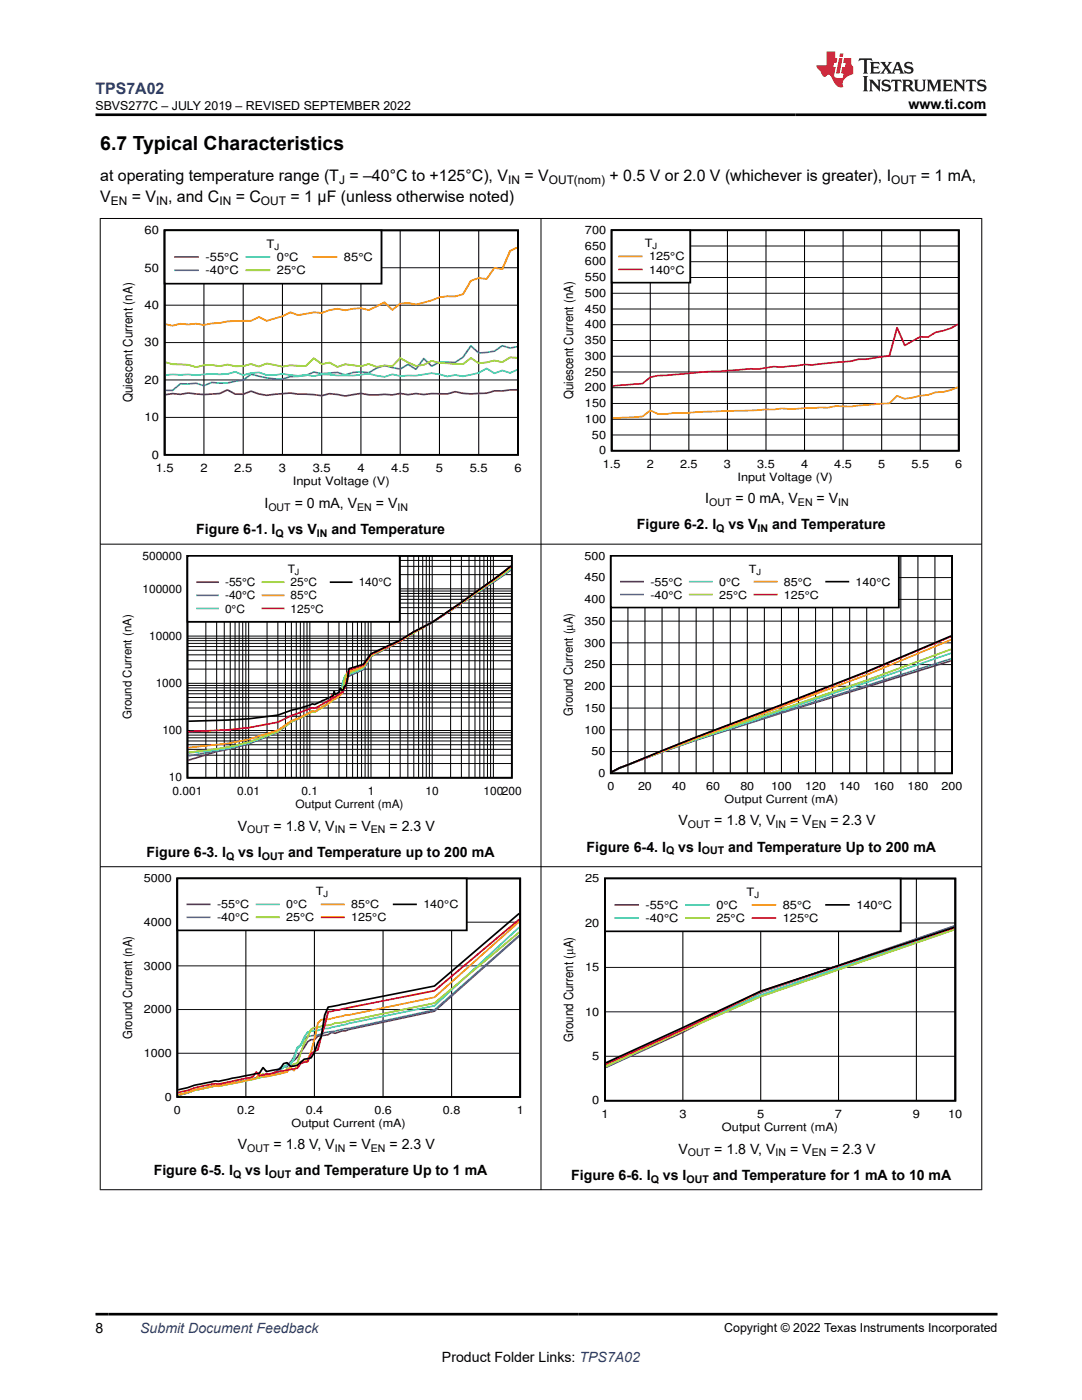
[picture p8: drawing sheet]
<svg xmlns="http://www.w3.org/2000/svg" width="216mm" height="279mm" viewBox="0 0 216 279" stroke-linecap="round" stroke-linejoin="round" font-family="sans-serif">
<path d="M32.9 46h70.5v44.8h-70.5z" fill="none" stroke="#000" stroke-width=".36"/>
<g fill="none" stroke="#000" stroke-width=".2">
<path d="M32.9 53.4h70.5M40.7 46v44.8M48.5 46v44.8M56.4 46v44.8M64.2 46v44.8M72 46v44.8M79.9 46v44.8M87.7 46v44.8M95.5 46v44.8M32.9 75.8h70.5M32.9 68.4h70.5M32.9 60.9h70.5"/>
<path d="M32.9 83.3h70.5"/>
</g>
<path d="M103.2 77.8l-4.5 .2-1.6 .5-3.1 .1-1.6-.1-1.6-.3-1.5 .4h-3.2l-1.5 .1-1.6-.2-1.6 .3-1.5-.3-1.6 .3-1.6-.1-1.5 .1h-1.6l-1.6-.3-3.1 .5-3.1-.4-1.6 .4-6.3-.6-4.7 .5-1.5-.3-1.6-.5-1.6 .6h-1.5l-1.6-.9-1.6 .7a19.5 19.5 0 0 1-6.2-.1l-1.6 .3-1.6-.1-1.4 .2" fill="none" stroke="#7f007f" stroke-width=".36"/>
<path d="M103.2 69.2l-1.4 .3-1.6-.5-1.5 1.1-3.2 .4-1.5-1.5-1.6 2.3-1.6 1h-3.1l-1.6 .8-1.5-1.6-1.6 2.2-1.6-1-1.5 1-3.2-.7-1.5 .5-1.6 .9-1.6-.2-1.5 .1-1.6 .5-1.6-.5-3.1 .3-1.6-.3-1.5 .6-3.2 .3-1.5 .4a19.9 19.9 0 0 1-6.3-.9l-1.6 1.2-3.1 .5-3.1-.1-1.6 .7-1.6-.5-3.1 .1-1.6 1.3h-1.4" fill="none" stroke="#3265ff" stroke-width=".36"/>
<path d="M103.2 73.8l-1.4 .6-1.6-.5-1.5 .6-1.6-1-1.6 .9-3.1 .7-1.6-.3-1.5 .3-1.6-.4-1.6-.2-3.1 .5h-3.1l-1.6-.3-1.6 .5-3.1-.6a40.2 40.2 0 0 1-9.4 .1l-1.6 .4-1.5-.3-1.6 .2-3.1-.4-1.6 .3h-1.6l-1.5-.6-1.6 .2-1.6 .4-1.5-.7-1.6 .4-1.6 .1-1.5-.1-3.2 .3-1.5-.2-4.6 .1" fill="none" stroke="#32cccc" stroke-width=".36"/>
<path d="M103.2 71.4l-1.4-.1-1.6 1-1.5-.4-3.2 .6-1.5-1.1-1.6 1.3-4.7-.3-1.6-.4-1.5 .8-1.6 .2-3.1-1.5-1.6 1.6-1.6-.2-1.5 .3-1.6-.6-1.6 .5-3.1-.4-1.6 .5-1.5-.8-1.6 .3-1.6-1.2-1.5 1.5-3.2-.1-1.5 .3-3.2-.7-1.5 .7-1.6-.5-1.6 .4h-1.5l-1.6-.3-1.6 .3-1.5-.3-1.6 .1-1.6 .4-1.5-.5-3.2-.1-1.4-.4" fill="none" stroke="#98cc00" stroke-width=".36"/>
<path d="M103.2 49.4l-1.4 .7-1.6 3.6-1.5-.2-1.6 2.2-1.6-.2-1.5 .5-1.6 2.7-1.6 .5-1.5-.1-1.6 .2-1.6 .6-3.1 .9-1.6-.3-1.5 .1-1.6 1.3-1.6-1.6-3.1 1.6-1.6-.4-3.1 .4-1.6-.3-1.5 .3-1.6 .6-1.6-.2-3.1 .6-1.6-.6-1.5 .8-3.2 .9-1.5-.7-1.6 .7a30.6 30.6 0 0 0-6.3 .5h-1.5l-1.6 .4-1.6-.3-1.5 .2-1.6-.2-1.6 .4-1.4-.3" fill="none" stroke="#ff9800" stroke-width=".36"/>
<path d="M32.9 46h43.2v10.6h-43.2z" fill-rule="evenodd" fill="#fff"/>
<path d="M32.9 46h43.2v10.6h-43.2z" fill="none" stroke="#000" stroke-width=".36"/>
<path d="M34.9 51.3h4.6" fill="none" stroke="#7f007f" stroke-width=".36"/>
<path d="M34.9 53.9h4.6" fill="none" stroke="#3265ff" stroke-width=".36"/>
<path d="M49.2 51.3h4.5" fill="none" stroke="#32cccc" stroke-width=".36"/>
<path d="M49.2 53.9h4.5" fill="none" stroke="#98cc00" stroke-width=".36"/>
<path d="M62.5 51.3h4.6" fill="none" stroke="#ff9800" stroke-width=".36"/>
<path d="M122.1 46h69.2v44h-69.2z" fill="none" stroke="#000" stroke-width=".35"/>
<g fill="none" stroke="#000" stroke-width=".2">
<path d="M122.1 58.5h69.2M122.1 55.4h69.2M122.1 52.2h69.2M122.1 49.1h69.2M129.8 46v44M137.5 46v44M145.2 46v44M152.8 46v44M160.5 46v44M168.2 46v44M175.9 46v44M183.6 46v44"/>
<path d="M122.1 77.4h69.2M122.1 74.2h69.2M122.1 71.1h69.2M122.1 68h69.2M122.1 64.8h69.2M122.1 61.7h69.2M122.1 86.8h69.2M122.1 83.7h69.2M122.1 80.5h69.2"/>
</g>
<path d="M191.1 77.3l-2.9 .9-1.5 .1-1.5 .5-4.7 .8-1.5-.6-1.5 1.5-7.7 .6h-3.1l-1.5 .3-6.2 .2-3.1-.1-1.5 .2-13.9 .5-6.1 .2-1.6 .2h-1.5l-1.5-.7-1.6 1.2-6 .4" fill="none" stroke="#f99a15" stroke-width=".35"/>
<path d="M191.1 64.7l-1.3 .8-3.1 .8-1.5 1-1.6-.1-3.1 1.7-1.5-3.5-1.5 5.6-4.7 .7h-1.5l-1.5 .4-7.7 .7-1.6-.1-4.6 .6-1.5-.1-3.1 .5-1.5-.1-18.5 1.4-1.5 .3-1.6 1.3-6 .4" fill="none" stroke="#d8171c" stroke-width=".35"/>
<path d="M122.1 46h15.6v10.4h-15.6z" fill-rule="evenodd" fill="#fff"/>
<path d="M122.1 46h15.6v10.4h-15.6z" fill="none" stroke="#000" stroke-width=".35"/>
<path d="M123.6 51.2h4.4" fill="none" stroke="#f99a15" stroke-width=".35"/>
<path d="M123.6 53.8h4.4" fill="none" stroke="#d8171c" stroke-width=".35"/>
<path d="M37.4 110.9h64.7v44.3h-64.7zM102 113l-3.5 2.7-12.3 8.5-3.6 1.9-2.7 1.6-5.9 2.8-1.5 2.1-2.8 .8-.3 1.7a3.9 3.9 0 0 1-1.2 2.7l-.2-.4-.2 .1-.2 .7-.7 .4-.2-.6-.2 .8-3.7 1.8-.5-.1-6.9 2.2a126.6 126.6 0 0 1-17.8 1.2" fill="none" stroke="#000" stroke-width=".34"/>
<g fill="none" stroke="#000" stroke-width=".2">
<path d="M37.4 119.6h64.7M37.4 119h64.7M37.4 118.4h64.7M37.4 118h64.7M37.4 117.5h64.7M37.4 114.7h64.7M37.4 113h64.7M37.4 111.8h64.7M41.1 110.9v44.3M43.2 110.9v44.3M44.7 110.9v44.3M45.9 110.9v44.3"/>
<path d="M46.9 110.9v44.3M47.7 110.9v44.3M48.4 110.9v44.3M49.1 110.9v44.3M49.6 110.9v44.3M53.3 110.9v44.3M55.4 110.9v44.3M57 110.9v44.3M58.1 110.9v44.3M59.1 110.9v44.3M59.9 110.9v44.3M60.6 110.9v44.3"/>
<path d="M61.3 110.9v44.3M61.8 110.9v44.3M65.5 110.9v44.3M67.6 110.9v44.3M69.2 110.9v44.3M70.4 110.9v44.3M71.3 110.9v44.3M72.1 110.9v44.3M72.8 110.9v44.3M73.5 110.9v44.3M74 110.9v44.3M77.7 110.9v44.3"/>
<path d="M79.9 110.9v44.3M81.4 110.9v44.3M82.6 110.9v44.3M83.5 110.9v44.3M84.3 110.9v44.3M85.1 110.9v44.3M85.7 110.9v44.3M86.2 110.9v44.3M89.9 110.9v44.3M92.1 110.9v44.3M93.6 110.9v44.3M94.8 110.9v44.3"/>
<path d="M95.7 110.9v44.3M96.6 110.9v44.3M97.3 110.9v44.3M97.9 110.9v44.3M98.5 110.9v44.3M37.4 139.2h64.7M37.4 138.5h64.7M37.4 137.8h64.7M37.4 137.3h64.7M37.4 136.8h64.7M37.4 136.4h64.7M37.4 133.5h64.7"/>
<path d="M37.4 131.9h64.7M37.4 130.7h64.7M37.4 129.8h64.7M37.4 129h64.7M37.4 128.4h64.7M37.4 127.9h64.7M37.4 127.4h64.7M37.4 126.9h64.7M37.4 124.1h64.7M37.4 122.4h64.7M37.4 121.3h64.7M37.4 120.4h64.7"/>
<path d="M37.4 152.4h64.7M37.4 150.7h64.7M37.4 149.5h64.7M37.4 148.6h64.7M37.4 147.9h64.7M37.4 147.2h64.7M37.4 146.7h64.7M37.4 146.2h64.7M37.4 145.8h64.7M37.4 143h64.7M37.4 141.3h64.7M37.4 140.1h64.7"/>
</g>
<path d="M102 113.7l-15.8 10.5-3.6 1.9-2.7 1.9-5.9 3-1.5 2.6-2.8 1.3a1.92 1.92 0 0 0-1.1 1.3l-.6 1.7-.4 .2-.5 1.2-.2-.4-.2 .6-3.9 2.6-.5-.1-2.4 1.3-1.8 .7-2.7 2.1-5.8 2.4-6.4 1.5-5.6 1.7" fill="none" stroke="#7f007f" stroke-width=".34"/>
<path d="M102 113.7l-9.9 6.7-5.9 3.8-3.6 1.9-2.7 1.8-5.9 3.1-1.5 2.6-2.9 1.2a1.33 1.33 0 0 0-1.1 1.1 2.62 2.62 0 0 1-.9 2.1 2.69 2.69 0 0 1-1.6 2l-3.2 2.1-.5-.1-2.4 1.3-1.8 .7-2.7 2.1-5.8 2.3-3.7 .9-8.3 1.6" fill="none" stroke="#3265ff" stroke-width=".34"/>
<path d="M102 113.5l-9.9 6.9-5.9 3.8-6.3 3.7-5.9 2.9-1.5 2.6-3.6 1.4-.4 1.2-.3 1.6a1.7 1.7 0 0 0-.7 1.4l-4.3 2.8-.4 .2-.5-.1-2.4 1.4-1.8 .7-2.7 2.1a49.6 49.6 0 0 1-17.8 4.2" fill="none" stroke="#32cccc" stroke-width=".34"/>
<path d="M102 113.4l-9.9 7-5.9 3.9-6.3 3.6-5.9 3-1.5 2.3-2.7 1.1a1.13 1.13 0 0 0-1 1.2 5.3 5.3 0 0 1-1.3 3.5l-.6 .5-.2-.6a2.01 2.01 0 0 1-1.2 1.5l-2.7 1.7-.5-.1-2.4 1.3-1.8 .7-2.7 2a54.1 54.1 0 0 1-17.8 4.2" fill="none" stroke="#98cc00" stroke-width=".34"/>
<path d="M102 113.1l-3.5 2.7-12.3 8.4-3.6 1.9-2.7 1.8-5.9 2.8-1.5 2.3-3.1 1-.5 3-.1 .2h-.2l-.3 1.2-.1-.4a1.67 1.67 0 0 1-1.1 1.3l-.4 .3-.2-.7a1.67 1.67 0 0 1-1 1.5l-2.7 1.6-.5-.1-2.4 1.3-1.8 .6-2.7 1.9-5.8 1.9-3.7 .7-8.3 .9" fill="none" stroke="#ff9800" stroke-width=".34"/>
<path d="M102 113l-3.5 2.7-12.3 8.5-3.6 1.9-2.7 1.8-5.9 2.7-1.5 2.1-2.8 .9-.4 2.5-.3 .3-.1 .9-.3 .2-.1 .6-2 1.2-.3-.6-.2 .9-2 1.1a2.02 2.02 0 0 1-1.7 .6l-4.2 1.5-2.7 1.3a82.6 82.6 0 0 1-17.8 1.9" fill="none" stroke="#f00" stroke-width=".34"/>
<path d="M37.4 110.9h42.4v13.2h-42.4z" fill-rule="evenodd" fill="#fff"/>
<path d="M37.4 110.9h42.4v13.2h-42.4zM66 116.2h4.2" fill="none" stroke="#000" stroke-width=".34"/>
<path d="M39.3 116.2h4.2" fill="none" stroke="#7f007f" stroke-width=".34"/>
<path d="M39.3 118.8h4.2" fill="none" stroke="#3265ff" stroke-width=".34"/>
<path d="M39.3 121.4h4.2" fill="none" stroke="#32cccc" stroke-width=".34"/>
<path d="M52.4 116.2h4.2" fill="none" stroke="#98cc00" stroke-width=".34"/>
<path d="M52.4 118.8h4.2" fill="none" stroke="#ff9800" stroke-width=".34"/>
<path d="M52.4 121.4h4.2" fill="none" stroke="#f00" stroke-width=".34"/>
<path d="M121.9 110.9h68.1v43.4h-68.1zM189.8 126.9l-16.9 7.1-34 13.1-13.6 5.5a9.6 9.6 0 0 0-3.2 1.5" fill="none" stroke="#000" stroke-width=".35"/>
<g fill="none" stroke="#000" stroke-width=".2">
<path d="M121.9 119.6h68.1M121.9 115.3h68.1M125.3 110.9v43.4M128.7 110.9v43.4M132.1 110.9v43.4M135.5 110.9v43.4M138.9 110.9v43.4M142.3 110.9v43.4M145.7 110.9v43.4M149.1 110.9v43.4M152.5 110.9v43.4M155.9 110.9v43.4"/>
<path d="M159.3 110.9v43.4M162.7 110.9v43.4M166.1 110.9v43.4M169.5 110.9v43.4M172.9 110.9v43.4M176.4 110.9v43.4M179.7 110.9v43.4M183.2 110.9v43.4M186.6 110.9v43.4M121.9 137h68.1M121.9 132.6h68.1M121.9 128.3h68.1"/>
<path d="M121.9 124h68.1M121.9 150h68.1M121.9 145.6h68.1M121.9 141.3h68.1"/>
</g>
<path d="M189.8 131.9l-33.9 10.4a390.4 390.4 0 0 0-32.3 11l-1.5 .9" fill="none" stroke="#7f007f" stroke-width=".35"/>
<path d="M189.8 131.5l-33.9 10.6a424.8 424.8 0 0 0-32.3 11.2l-1.5 .9" fill="none" stroke="#3265ff" stroke-width=".35"/>
<path d="M189.8 130.4l-16.9 5.8-17 5.6a528.9 528.9 0 0 0-32.3 11.5l-1.5 .9" fill="none" stroke="#32cccc" stroke-width=".35"/>
<path d="M189.8 129.6l-16.9 6.2-17 5.8a624.4 624.4 0 0 0-32.3 11.7l-1.5 .9" fill="none" stroke="#98cc00" stroke-width=".35"/>
<path d="M189.8 127.7l-16.9 7-17 6.3a968.4 968.4 0 0 0-32.3 12.3l-1.5 .9" fill="none" stroke="#ff9800" stroke-width=".35"/>
<path d="M189.8 127l-16.9 7.1-17 6.6-17 6.4-15.3 6.2-1.5 .9" fill="none" stroke="#f00" stroke-width=".35"/>
<path d="M121.9 110.9h57.5v10.3h-57.5z" fill-rule="evenodd" fill="#fff"/>
<path d="M121.9 110.9h57.5v10.3h-57.5zM164.9 116.1h4.4M35.4 175.3h68.4v43.6h-68.4zM103.6 182.3l-16.9 14.5-21.2 4.2-.7 1.6-.7 4.3-.7 1.1-.7 2-.6 1.1-1.4 .3-1.4 1.2-1.3 .2-.7-.7-.7 .2-.7 1-2.7 .6-.7-.8-.7 1-8.2 1.7-.7-.1-4.1 .9-3.2 .9" fill="none" stroke="#000" stroke-width=".35"/>
<path d="M123.9 116.1h4.4M103.6 186.8l-16.9 15-17.1 3.7-.7 .2h-.7l-1.4 .5-.6-.2-.7 .5-2.1 .3-.7 .7h-.6l-.7 .4-2.1 3.1-.7 .7-.6 .2-.7 1h-.7l-.7 .3-.7 .7-.7 .2-.7 .5-.6-.4-.7 .7-8.2 1.7-1.4 .1-4.1 .9-3.2 1" fill="none" stroke="#7f007f" stroke-width=".35"/>
<path d="M123.9 118.7h4.4M103.6 186.7l-16.9 14.9-17.1 3.6-4.8 .9-1.4 .5a4.8 4.8 0 0 0-2.7 .7l-.7 1.2-.7 .5-.7 1.9-.6 1.2-1.4 .8-.7 .2-.7 .7-1.4 .9-10.2 2.1-.7-.1-4.1 .9-3.2 1" fill="none" stroke="#3265ff" stroke-width=".35"/>
<path d="M137.6 116.1h4.5M103.6 185l-16.9 15.7-17.1 3.5-4.1 1.1h-.7l-1.4 .4-.7-.1-1.3 .4-.7 1-.7 1.6-.7 .7-.7 2.1-.6 1.1a4 4 0 0 0-2.8 1.9l-10.9 2.2-2.1 .2-3.4 .8-1.4 .5-1.8 .5" fill="none" stroke="#32cccc" stroke-width=".35"/>
<path d="M137.6 118.7h4.5M103.6 186l-16.9 14.2-18.5 3.9a6.4 6.4 0 0 0-2.7 .5l-2.8 .5-.6 .3-1.4 2.8-1.4 4-.7 .1-.6 .8-.7 .2a3.6 3.6 0 0 1-2.8 1.2l-1.3 .4-.7-.6-.7 .8-1.4 .3-6.8 1.4-.7-.1-4.1 .9-3.2 1" fill="none" stroke="#98cc00" stroke-width=".35"/>
<path d="M150.6 116.1h4.4M103.6 183.9l-16.9 15.1-17.1 3.6h-.7l-3.4 .8h-.7l-.7 .1-.7 .7-1.3 5.8-.7 1.5-.7 .4-.7-.1-1.4 1.9-.6-.7-.7 .9-4.8 1-.7-.6-.7 .9-7.5 1.5h-.7l-4.1 .8-1.4 .5-1.8 .5" fill="none" stroke="#ff9800" stroke-width=".35"/>
<path d="M150.6 118.7h4.4M103.6 183.5l-16.9 14.2-18.5 3.7-.7 .2-2 .3-2.1 7.6-.7 .3-.6 .5-.7 1.6-1.4 .3-.7 1-7.5 1.5-.7-.8-.7 1-6.8 1.4a19.4 19.4 0 0 0-6.2 1.3l-1.8 .5" fill="none" stroke="#f00" stroke-width=".35"/>
<path d="M49.1 175.3v43.6M62.7 175.3v43.6M76.4 175.3v43.6M90.1 175.3v43.6M35.4 192.8h68.4M35.4 184h68.4M35.4 210.2h68.4M35.4 201.5h68.4" fill="none" stroke="#000" stroke-width=".2"/>
<path d="M35.4 175.3h57.7v10.4h-57.7z" fill-rule="evenodd" fill="#fff"/>
<path d="M35.4 175.3h57.7v10.4h-57.7zM120.7 175.3h69.9v44.4h-69.9zM78.6 180.5h4.4M190.4 185.1l-38.6 12.7-30.9 14.3" fill="none" stroke="#000" stroke-width=".35"/>
<path d="M37.4 180.5h4.4M190.4 184.8l-38.6 13.2-15.5 8-15.4 7" fill="none" stroke="#7f007f" stroke-width=".35"/>
<path d="M37.4 183.1h4.4M190.4 184.9l-38.6 13.2-30.9 14.9" fill="none" stroke="#3265ff" stroke-width=".35"/>
<path d="M51.2 180.5h4.4M190.4 185.2l-38.6 13.4-15.5 6.9-15.4 7.2" fill="none" stroke="#32cccc" stroke-width=".35"/>
<path d="M51.2 183.1h4.4M190.4 185.5l-38.6 13.4-15.5 6.9-15.4 7.1" fill="none" stroke="#98cc00" stroke-width=".35"/>
<path d="M64.2 180.5h4.4M190.4 185.1l-38.6 12.8-15.5 7.7-15.4 6.8" fill="none" stroke="#ff9800" stroke-width=".35"/>
<path d="M64.2 183.1h4.4M190.4 185.1l-38.6 12.7-15.5 7.7-15.4 6.8" fill="none" stroke="#f00" stroke-width=".35"/>
<path d="M136.3 175.3v44.4M151.8 175.3v44.4M167.3 175.3v44.4M182.9 175.3v44.4M120.7 193.1h69.9M120.7 184.2h69.9M120.7 210.8h69.9M120.7 201.9h69.9" fill="none" stroke="#000" stroke-width=".2"/>
<path d="M120.7 175.3h59v10.6h-59z" fill-rule="evenodd" fill="#fff"/>
<path d="M120.7 175.3h59v10.6h-59zM164.8 180.6h4.6" fill="none" stroke="#000" stroke-width=".35"/>
<path d="M122.8 180.6h4.5" fill="none" stroke="#7f007f" stroke-width=".35"/>
<path d="M122.8 183.2h4.5" fill="none" stroke="#3265ff" stroke-width=".35"/>
<path d="M136.9 180.6h4.5" fill="none" stroke="#32cccc" stroke-width=".35"/>
<path d="M136.9 183.2h4.5" fill="none" stroke="#98cc00" stroke-width=".35"/>
<path d="M150.2 180.6h4.5" fill="none" stroke="#ff9800" stroke-width=".35"/>
<path d="M150.2 183.2h4.5" fill="none" stroke="#f00" stroke-width=".35"/>
<path d="M19.9 43.6h176.1M20 43.5v194M107.9 43.5v194M195.9 43.5v194M19.9 108.6h176.1M19.9 173h176.1M19.9 237.4h176.1" fill="none" stroke="#000" stroke-width=".2"/>
<path d="M171.5 11.6l-.2 .6 .5-.2h.6v.1v2.2l-.2 .4h1l-.2-.4v-2.2v-.1h.5l.5 .2-.1-.6zM173.6 12.4l.2 .3v1.6l-.2 .4h1.9l.1-.6a1.08 1.08 0 0 1-1.3 .2v-.7h.6l.4 .2v-.7l-.4 .2h-.6v-.5l.2-.2a1 1 0 0 1 1 .3l-.1-.5zM175.7 12.4l.9 1.1-1 1.2h.9l-.2-.2 .5-.8 .4 .8-.2 .2h1.6l-.2-.2 .2-.5h.9l.1 .5-.1 .2h.9l-.2-.4-.8-1.9h-.5l-.9 2.1-.9-1.1 .9-1h-.8l.2 .2-.4 .6-.4-.6 .2-.2zM179 12.8l.4 1h-.7zM180.7 12.5a.65 .65 0 0 0-.2 .7 .65 .65 0 0 0 .6 .5l.6 .1 .1 .3a.79 .79 0 0 1-.7 .4 .79 .79 0 0 1-.7-.5l.1 .7 .2-.1a.93 .93 0 0 0 1.1 0 .93 .93 0 0 0 .4-.9 1.46 1.46 0 0 0-1.2-.6l-.1-.3a1.09 1.09 0 0 1 1.2 .2l-.2-.6-.1 .1-.5-.2zM172.2 15.2l.2 .4v2.2l-.2 .4h1l-.2-.4v-2.2l.2-.4zM173.4 15.9l.2 .4v1.5l-.2 .4h.8l-.3-.4 .1-1.3 1.6 1.8v-2l.2-.4h-.7l.1 .2 .1 1.1-1.2-1.3zM176.2 16a.65 .65 0 0 0-.2 .8 .65 .65 0 0 0 .6 .4l.6 .2 .1 .2a.79 .79 0 0 1-.7 .4 .79 .79 0 0 1-.7-.5l.1 .7 .2-.1a.93 .93 0 0 0 1.1 .1 .93 .93 0 0 0 .4-1 1.46 1.46 0 0 0-1.2-.5l-.1-.4a1.09 1.09 0 0 1 1.2 .2l-.1-.6-.2 .1-.5-.1zM177.9 15.9l-.1 .6a.63 .63 0 0 1 .8-.3v1.6l-.3 .4h1l-.2-.4v-1.6a.66 .66 0 0 1 .8 .3l-.1-.6zM180 15.9l.2 .4v1.5l-.2 .4h1l-.2-.2-.1-.7h.5l.1 .2a.79 .79 0 0 0 1.2 .6l-1-.9a.61 .61 0 0 0 .6-.6 .61 .61 0 0 0-.5-.7zM180.8 16.2h.1a.47 .47 0 0 1 .5 .1 .47 .47 0 0 1 .1 .5l-.1 .1-.7 .1zM182.3 15.9l.2 .2a2.27 2.27 0 0 0 .4 2 1.04 1.04 0 0 0 1.7-.7v-1.3l.2-.2h-.8l.2 .4v1.1a.6 .6 0 0 1-.6 .6 .6 .6 0 0 1-.6-.6v-1.1l.3-.4zM184.9 15.9l.2 .4v1.5l-.2 .4h.8l-.3-.4v-1.4l.9 1.9 .9-1.9v1.4l-.3 .4h1l-.2-.4v-1.5l.2-.4h-.8l-.7 1.5-.6-1.5zM188.1 15.9l.2 .4v1.5l-.2 .4h1.9l.1-.6a1.09 1.09 0 0 1-1.3 .2v-.7h.6l.4 .2v-.6l-.4 .2h-.6v-.6l.2-.1a1.01 1.01 0 0 1 1 .3l-.1-.6zM190.2 15.9l.3 .4v1.5l-.3 .4h.8l-.2-.4v-1.3l1.6 1.8v-2l.2-.4h-.7l.2 .2v1.1l-1.2-1.3zM192.8 15.9l-.1 .6a.63 .63 0 0 1 .8-.3v1.6l-.3 .4h1l-.2-.4v-1.6a.66 .66 0 0 1 .8 .3l-.1-.6zM195.2 16a.65 .65 0 0 0-.2 .8 .65 .65 0 0 0 .6 .4l.6 .2 .2 .2a.79 .79 0 0 1-.7 .4 .79 .79 0 0 1-.7-.5l.1 .7 .2-.1a.93 .93 0 0 0 1 .1 .93 .93 0 0 0 .5-1 1.46 1.46 0 0 0-1.3-.5v-.4a1.09 1.09 0 0 1 1.2 .2l-.2-.6-.2 .1-.5-.1z" fill="#231f20"/>
<path d="M164.9 10.3v2.7h-2l.1 .4 .8 1a.95 .95 0 0 0 1 .9 .59 .59 0 0 1 .5-.4 .59 .59 0 0 1 .5 .3l.4 .8a1.59 1.59 0 0 0 2.1 1.4 1.61 1.61 0 0 1 1-2.3l1-.3-.1-1.5a1.59 1.59 0 0 1-.3-1.7h-1.5l-.2 .9h.6l-.2 .9h-.5l-.2 .9v.3l.4 .1-.1 .9h-.7a.73 .73 0 0 1-1-.7l.3-1.5h-.5l.1-.9h.5l.2-.9h-.5v-1.3zM167.4 11.6l-.6 3.1h.7l.6-3.1zM167.6 10.7l-.1 .6h.7l.1-.6z" fill="#ed1c24"/>
<path d="M19 22.9h177.8M19 262.3h180" fill="none" stroke="#000" stroke-width=".53"/>
<text font-size="3.9" x="20" y="29.9">6.7 Typical Characteristics</text>
<text font-size="3.2" fill="#00f" x="19" y="18.7">TPS7A02</text>
<g font-size="3.2">
<text x="20" y="40.3">V</text>
<text x="20" y="36.1">at operating temperature range (T = –40°C to +125°C), V</text>
<text x="26.3" y="40.3">= V</text>
<text x="33.5" y="40.3">, and C</text>
<text x="47" y="40.3">= C</text>
<text x="58" y="40.3">= 1 µF (unless otherwise noted)</text>
<text x="104.6" y="36.1">= V</text>
<text x="121.6" y="36.1">+ 0.5 V or 2.0 V (whichever is greater), I</text>
<text x="183.7" y="36.1">= 1 mA,</text>
</g>
<g font-size="2.8">
<text x="181.3" y="21.8">www.ti.com</text>
<text x="52.8" y="101.4">I</text>
<text x="58.8" y="101.4">= 0 mA, V</text>
<text x="75" y="101.4">= V</text>
<text x="140.7" y="100.4">I</text>
<text x="146.8" y="100.4">= 0 mA, V</text>
<text x="162.9" y="100.4">= V</text>
<text x="39.1" y="106.6">Figure 6-1. I</text>
<text x="57.4" y="106.6">vs V</text>
<text x="66.1" y="106.6">and Temperature</text>
<text x="127.1" y="105.7">Figure 6-2. I</text>
<text x="145.4" y="105.7">vs V</text>
<text x="154.1" y="105.7">and Temperature</text>
<text x="47.4" y="165.8">V</text>
<text x="54.6" y="165.8">= 1.8 V, V</text>
<text x="69.7" y="165.8">= V</text>
<text x="77.7" y="165.8">= 2.3 V</text>
<text x="135.4" y="164.7">V</text>
<text x="142.5" y="164.7">= 1.8 V, V</text>
<text x="157.6" y="164.7">= V</text>
<text x="165.7" y="164.7">= 2.3 V</text>
<text x="29.3" y="171">Figure 6-3. I</text>
<text x="47.5" y="171">vs I</text>
<text x="57.5" y="171">and Temperature up to 200 mA</text>
<text x="117.1" y="170">Figure 6-4. I</text>
<text x="135.3" y="170">vs I</text>
<text x="145.3" y="170">and Temperature Up to 200 mA</text>
<text x="47.4" y="229.4">V</text>
<text x="54.6" y="229.4">= 1.8 V, V</text>
<text x="69.7" y="229.4">= V</text>
<text x="77.7" y="229.4">= 2.3 V</text>
<text x="135.4" y="230.2">V</text>
<text x="142.5" y="230.2">= 1.8 V, V</text>
<text x="157.6" y="230.2">= V</text>
<text x="165.7" y="230.2">= 2.3 V</text>
<text x="30.7" y="234.6">Figure 6-5. I</text>
<text x="48.9" y="234.6">vs I</text>
<text x="58.9" y="234.6">and Temperature Up to 1 mA</text>
<text x="114" y="235.4">Figure 6-6. I</text>
<text x="132.3" y="235.4">vs I</text>
<text x="142.2" y="235.4">and Temperature for 1 mA to 10 mA</text>
<text x="19" y="266.1">8</text>
<text x="88.2" y="271.7">Product Folder Links: TPS7A02</text>
</g>
<text font-size="2.8" fill="#00f" x="28" y="266.1">Submit Document Feedback</text>
<g font-size="2.6">
<text x="26.4" y="80.3" transform="rotate(-90 26.4 80.3)">Quiescent Current (nA)</text>
<text x="114.4" y="208" transform="rotate(-90 114.4 208)">Ground Current (PA)</text>
</g>
<g font-size="2.5">
<text x="19" y="21.9">SBVS277C – JULY 2019 – REVISED SEPTEMBER 2022</text>
<text x="114.4" y="79.7" transform="rotate(-90 114.4 79.7)">Quiescent Current (nA)</text>
<text x="114.3" y="142.9" transform="rotate(-90 114.3 142.9)">Ground Current (PA)</text>
<text x="26.4" y="207.4" transform="rotate(-90 26.4 207.4)">Ground Current (nA)</text>
<text x="144.5" y="265.8">Copyright © 2022 Texas Instruments Incorporated</text>
</g>
<g font-size="2.4">
<text x="22.1" y="40.9">EN</text>
<text x="31.2" y="40.9">IN</text>
<text x="43.8" y="40.9">IN</text>
<text x="52.1" y="40.9">OUT</text>
<text x="67.7" y="36.7">J</text>
<text x="101.4" y="36.7">IN</text>
<text x="109.5" y="36.7">OUT(nom)</text>
<text x="177.8" y="36.7">OUT</text>
<text x="26.2" y="143.5" transform="rotate(-90 26.2 143.5)">Ground Current (nA)</text>
</g>
<g font-size="2.3">
<text x="28.8" y="46.7">60</text>
<text x="116.7" y="46.7">700</text>
<text x="41" y="52.1">-55°C</text>
<text x="53.2" y="49.5">T</text>
<text x="55.3" y="52.1">0°C</text>
<text x="68.6" y="52.1">85°C</text>
<text x="116.7" y="53">600</text>
<text x="116.7" y="49.8">650</text>
<text x="128.6" y="49.4">T</text>
<text x="129.5" y="52">125°C</text>
<text x="28.8" y="54.2">50</text>
<text x="41" y="54.8">-40°C</text>
<text x="55.3" y="54.8">25°C</text>
<text x="116.7" y="59.3">500</text>
<text x="116.7" y="56.1">550</text>
<text x="129.5" y="54.6">140°C</text>
<text x="28.8" y="61.7">40</text>
<text x="116.7" y="65.6">400</text>
<text x="116.7" y="62.4">450</text>
<text x="28.8" y="69.1">30</text>
<text x="116.7" y="71.8">300</text>
<text x="116.7" y="68.7">350</text>
<text x="28.8" y="76.6">20</text>
<text x="116.7" y="75">250</text>
<text x="116.7" y="81.3">150</text>
<text x="116.7" y="78.1">200</text>
<text x="28.8" y="84.1">10</text>
<text x="116.7" y="84.4">100</text>
<text x="118.1" y="87.6">50</text>
<text x="30.3" y="91.5">0</text>
<text x="31.1" y="94.2">1.5</text>
<text x="40" y="94.2">2</text>
<text x="46.7" y="94.2">2.5</text>
<text x="55.6" y="94.2">3</text>
<text x="62.4" y="94.2">3.5</text>
<text x="71.3" y="94.2">4</text>
<text x="78.1" y="94.2">4.5</text>
<text x="87" y="94.2">5</text>
<text x="93.7" y="94.2">5.5</text>
<text x="102.6" y="94.2">6</text>
<text x="119.5" y="90.7">0</text>
<text x="120.3" y="93.3">1.5</text>
<text x="129.1" y="93.3">2</text>
<text x="135.7" y="93.3">2.5</text>
<text x="144.4" y="93.3">3</text>
<text x="147.2" y="95.9">Input Voltage (V)</text>
<text x="151.1" y="93.3">3.5</text>
<text x="159.8" y="93.3">4</text>
<text x="166.5" y="93.3">4.5</text>
<text x="175.2" y="93.3">5</text>
<text x="181.9" y="93.3">5.5</text>
<text x="190.6" y="93.3">6</text>
<text x="58.4" y="96.8">Input Voltage (V)</text>
<text x="28.4" y="111.7">500000</text>
<text x="28.4" y="118.3">100000</text>
<text x="44.9" y="117">-55°C</text>
<text x="44.9" y="119.6">-40°C</text>
<text x="57.4" y="114.4">T</text>
<text x="58" y="117">25°C</text>
<text x="58" y="119.6">85°C</text>
<text x="71.6" y="117">140°C</text>
<text x="44.9" y="122.2">0°C</text>
<text x="58" y="122.2">125°C</text>
<text x="29.8" y="127.7">10000</text>
<text x="31.1" y="137.1">1000</text>
<text x="32.4" y="146.5">100</text>
<text x="33.7" y="156">10</text>
<text x="34.4" y="158.6">0.001</text>
<text x="47.3" y="158.6">0.01</text>
<text x="59" y="161.2">Output Current (mA)</text>
<text x="60.2" y="158.6">0.1</text>
<text x="73.4" y="158.6">1</text>
<text x="84.9" y="158.6">10</text>
<text x="96.5" y="158.6">100200</text>
<text x="28.7" y="176.1">5000</text>
<text x="63" y="178.7">T</text>
<text x="116.8" y="176.1">25</text>
<text x="149" y="178.8">T</text>
<text x="28.7" y="184.8">4000</text>
<text x="43.3" y="181.3">-55°C</text>
<text x="43.3" y="183.9">-40°C</text>
<text x="57.1" y="181.3">0°C</text>
<text x="57.1" y="183.9">25°C</text>
<text x="70.1" y="181.3">85°C</text>
<text x="70.1" y="183.9">125°C</text>
<text x="84.5" y="181.3">140°C</text>
<text x="116.8" y="185">20</text>
<text x="128.8" y="181.4">-55°C</text>
<text x="128.8" y="184">-40°C</text>
<text x="142.9" y="181.4">0°C</text>
<text x="142.9" y="184">25°C</text>
<text x="156.2" y="181.4">85°C</text>
<text x="156.2" y="184">125°C</text>
<text x="170.9" y="181.4">140°C</text>
<text x="28.7" y="193.5">3000</text>
<text x="116.8" y="193.8">15</text>
<text x="28.7" y="202.2">2000</text>
<text x="116.8" y="202.7">10</text>
<text x="28.7" y="210.9">1000</text>
<text x="118.2" y="211.6">5</text>
<text x="32.9" y="219.7">0</text>
<text x="118.2" y="220.4">0</text>
<text x="34.7" y="222.2">0</text>
<text x="47.3" y="222.2">0.2</text>
<text x="58.2" y="224.8">Output Current (mA)</text>
<text x="61" y="222.2">0.4</text>
<text x="74.7" y="222.2">0.6</text>
<text x="88.4" y="222.2">0.8</text>
<text x="103.1" y="222.2">1</text>
<text x="120" y="223">1</text>
<text x="135.6" y="223">3</text>
<text x="144.1" y="225.7">Output Current (mA)</text>
<text x="151.1" y="223">5</text>
<text x="166.6" y="223">7</text>
<text x="182.1" y="223">9</text>
<text x="189.2" y="223">10</text>
</g>
<g font-size="2.2">
<text x="116.6" y="111.7">500</text>
<text x="116.6" y="116">450</text>
<text x="129.8" y="116.9">-55°C</text>
<text x="129.8" y="119.4">-40°C</text>
<text x="143.5" y="116.9">0°C</text>
<text x="143.5" y="119.4">25°C</text>
<text x="149.4" y="114.3">T</text>
<text x="156.4" y="116.9">85°C</text>
<text x="156.4" y="119.4">125°C</text>
<text x="170.7" y="116.9">140°C</text>
<text x="116.6" y="124.7">350</text>
<text x="116.6" y="120.4">400</text>
<text x="116.6" y="129">300</text>
<text x="116.6" y="137.7">200</text>
<text x="116.6" y="133.4">250</text>
<text x="116.6" y="142">150</text>
<text x="116.6" y="146.4">100</text>
<text x="118" y="150.7">50</text>
<text x="119.4" y="155.1">0</text>
<text x="121.2" y="157.6">0</text>
<text x="127.3" y="157.6">20</text>
<text x="134.1" y="157.6">40</text>
<text x="140.9" y="157.6">60</text>
<text x="144.6" y="160.2">Output Current (mA)</text>
<text x="147.7" y="157.6">80</text>
<text x="153.8" y="157.6">100</text>
<text x="160.7" y="157.6">120</text>
<text x="167.5" y="157.6">140</text>
<text x="174.3" y="157.6">160</text>
<text x="181.1" y="157.6">180</text>
<text x="187.9" y="157.6">200</text>
</g>
<g font-size="2.1">
<text x="53.6" y="101.9">OUT</text>
<text x="71.3" y="101.9">EN</text>
<text x="79.3" y="101.9">IN</text>
<text x="141.5" y="101">OUT</text>
<text x="159.2" y="101">EN</text>
<text x="167.3" y="101">IN</text>
<text x="55" y="107.2">Q</text>
<text x="63.2" y="107.2">IN</text>
<text x="142.9" y="106.2">Q</text>
<text x="151.2" y="106.2">IN</text>
<text x="49.3" y="166.3">OUT</text>
<text x="66.8" y="166.3">IN</text>
<text x="74" y="166.3">EN</text>
<text x="137.3" y="165.3">OUT</text>
<text x="154.7" y="165.3">IN</text>
<text x="162" y="165.3">EN</text>
<text x="45.1" y="171.5">Q</text>
<text x="52.2" y="171.5">OUT</text>
<text x="132.9" y="170.5">Q</text>
<text x="140" y="170.5">OUT</text>
<text x="49.3" y="229.9">OUT</text>
<text x="66.8" y="229.9">IN</text>
<text x="74" y="229.9">EN</text>
<text x="137.3" y="230.8">OUT</text>
<text x="154.7" y="230.8">IN</text>
<text x="162" y="230.8">EN</text>
<text x="46.5" y="235.1">Q</text>
<text x="53.7" y="235.1">OUT</text>
<text x="129.8" y="236">Q</text>
<text x="137" y="236">OUT</text>
</g>
<g font-size="1.7">
<text x="54.8" y="49.9">J</text>
<text x="130.2" y="49.8">J</text>
<text x="58.9" y="114.8">J</text>
<text x="150.9" y="114.7">J</text>
<text x="64.6" y="179.1">J</text>
<text x="150.5" y="179.2">J</text>
</g>
</svg>
